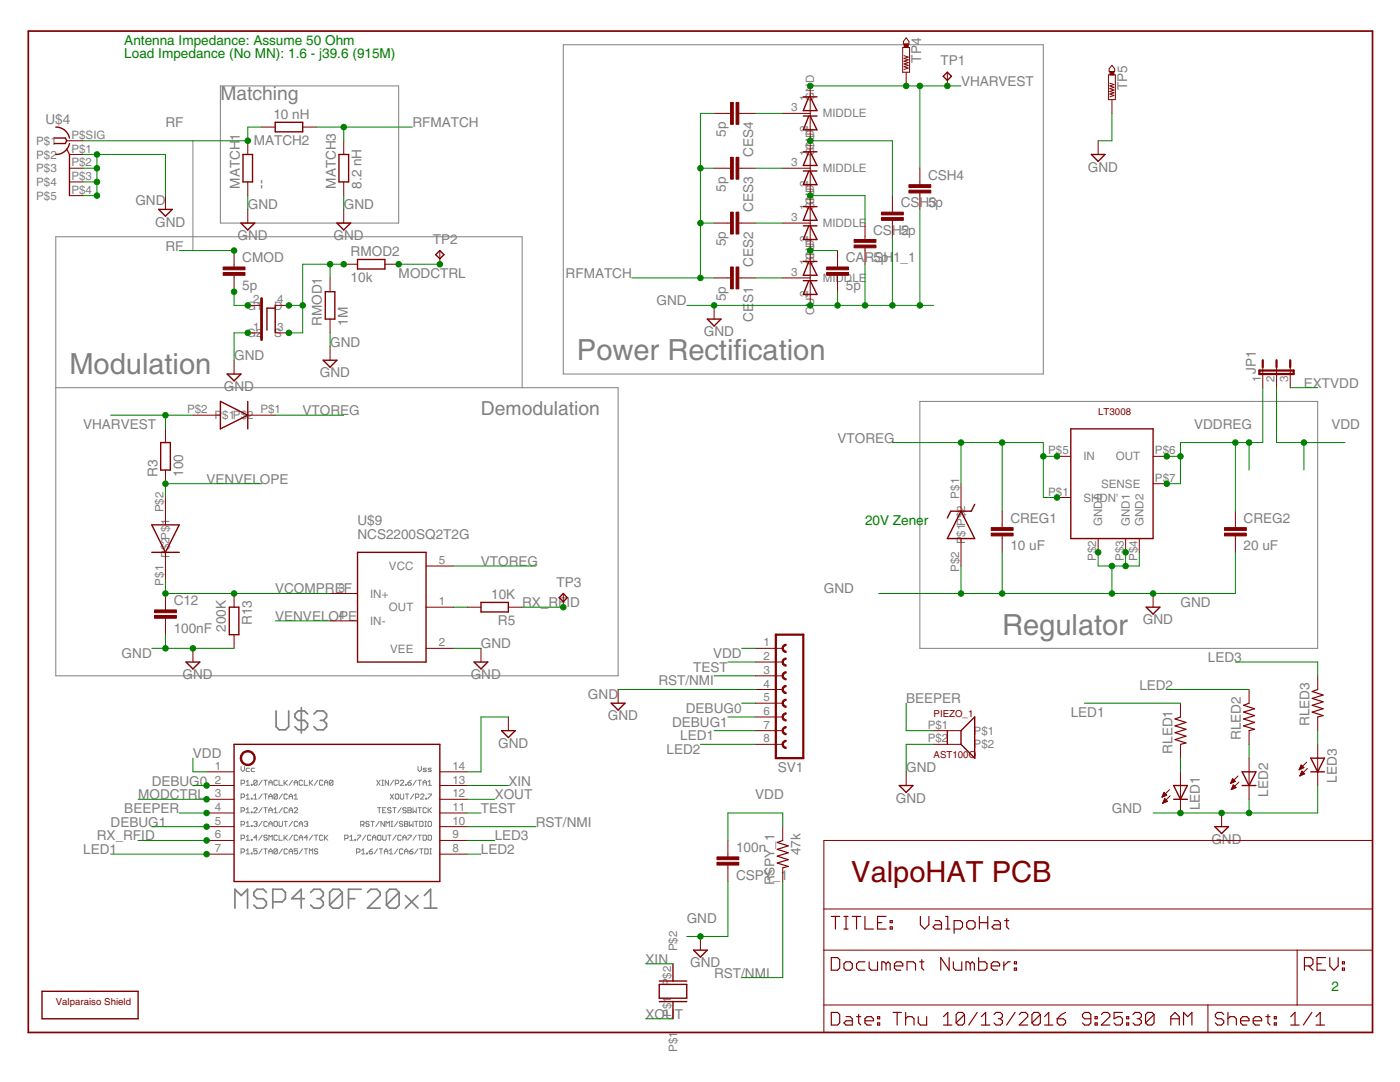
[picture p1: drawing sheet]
<svg xmlns="http://www.w3.org/2000/svg" width="279mm" height="216mm" viewBox="0 0 279 216" stroke-linecap="round" stroke-linejoin="round" font-family="sans-serif">
<g fill="none" stroke="#808080" stroke-width=".2">
<path d="M44 17.1h35.6v27.4h-35.6zM112.4 8.9h95.8v65.7h-95.8zM38.5 28.1v21.9M11.1 77.4h112.3v57.5h-112.3v-87.7h93.1v30.2M183.6 80.1h79.4v49.3h-79.4zM48.1 153v.6l.4 .4 .3-.4v-.6M48.1 156.4h.5l.2-.2v-.3l-.2-.2h-.5v1M48.1 159.1h.5l.2-.2v-.3l-.2-.2h-.5v1M49.1 156l.4-.3v1M49.1 158.8l.4-.4v1M49.1 156.7h.7M49.1 159.4h.7"/>
<path d="M49.8 153.3h-.5l-.2 .2v.3l.2 .2h.5M50.1 156.5h.2v.2h-.2zM50.1 159.3h.2v.1h-.2zM50.7 159.4h.6M50.7 158.8l.3-.4v1M50.8 153.3h-.5l-.2 .2v.3l.2 .2h.5M51.3 155.9l-.1-.2h-.4l-.1 .2v.6M51.3 155.9v.6l-.1 .2h-.4l-.1-.2M51.3 155.9l-.6 .6M52.3 155.7l-.7 1M52.3 158.4l-.7 1M52.7 155.7h.6"/>
<path d="M52.7 158.4h.6M53 155.7v1M53 158.4v1M53.7 156.7v-.7l.3-.3 .3 .3v.7M53.7 159.4v-.6l.3-.4 .3 .4v.6M53.7 156.2h.6M53.7 158.9h.6M55.4 155.9l-.2-.2h-.4l-.1 .2v.6l.1 .2h.4l.2-.2M55.4 158.6l-.2-.2h-.4l-.1 .2v.7M55.4 158.6v.7l-.2 .1h-.4l-.1-.1M55.4 158.6l-.7 .7M55.7 155.7v1h.7"/>
<path d="M56.4 158.4l-.7 1M56.7 155.7v1M56.9 156.2l.5 .5M57.4 158.6l-.2-.2h-.3l-.2 .2v.7l.2 .1h.3l.2-.1M57.4 155.7l-.7 .7M57.7 158.9h.7M57.7 159.4v-.6l.3-.4 .4 .4v.6M58.4 155.7l-.7 1M58.7 156.2h.7M58.7 156.7v-.7l.4-.3 .3 .3v.7M58.7 159.4h.7M58.7 158.8l.4-.4v1"/>
<path d="M60.4 155.9l-.2-.2h-.3l-.2 .2v.6l.2 .2h.3l.2-.2M60.7 155.7v1h.7M61.7 155.7v1M61.9 156.2l.5 .5M62.4 155.7l-.7 .7M63.4 155.7l-.7 1M64.4 155.9l-.1-.2h-.4l-.1 .2v.6l.1 .2h.4l.1-.2M64.7 156.2h.7M64.7 156.7v-.7l.4-.3 .3 .3v.7M66.4 155.9l-.1-.2h-.4l-.1 .2v.6M66.4 155.9v.6l-.1 .2h-.4l-.1-.2M66.4 155.9l-.6 .6"/>
<path d="M75.2 155.7l.7 1M75.9 155.7l-.7 1M76.2 155.7h.3M76.2 156.7h.3M76.4 155.7v1M77.5 155.7v1l-.6-1v1M77.9 158.4l.6 1M78.5 155.7l-.6 1M78.5 158.4l-.6 1M78.9 156.4h.5l.2-.2v-.3l-.2-.2h-.5v1M78.9 158.6l.2-.2h.3l.2 .2v.7l-.2 .1h-.3l-.2-.1zM79.9 155.9l.2-.2h.3l.2 .2v.1l-.7 .7h.7"/>
<path d="M79.9 158.4v.9l.2 .1h.3l.2-.1v-.9M80.9 156.5h.2v.2h-.2zM80.9 158.4h.7M81.2 158.4v1M81.4 156.2h.5l.2 .3-.2 .2h-.3l-.2-.2zM82.1 155.7l-.7 .5M82.6 158.4l-.7 1M82.9 159.1h.5l.2-.2v-.3l-.2-.2h-.5v1M83.1 155.7l-.7 1M83.4 155.7h.7M83.4 153v.6l.4 .4 .3-.4v-.6M83.8 155.7v1"/>
<path d="M83.9 158.6l.2-.2h.3l.2 .2v.2l-.7 .6h.7M84.4 156.2h.7M84.4 156.7v-.7l.4-.3 .3 .3v.7M84.9 159.3h.2v.1h-.2zM85.1 153.3h-.5l-.2 .2 .7 .3-.2 .2h-.5M85.4 156.7h.7M85.4 158.4h.7l-.7 1M85.4 156l.4-.3v1M86.1 153.3h-.5l-.2 .2 .7 .3-.2 .2h-.5M48.1 161.8h.5l.2-.1v-.4l-.2-.1h-.5v1M48.1 164.6h.5l.2-.2v-.3l-.2-.2h-.5v1M48.1 167.3h.5l.2-.1v-.4l-.2-.2h-.5v1.1"/>
<path d="M48.1 170.1h.5l.2-.2v-.4l-.2-.1h-.5v1M49.1 161.5l.4-.3v1M49.1 164.2l.4-.3v1M49.1 167l.4-.4v1.1M49.1 169.7l.4-.3v1M49.1 162.2h.7M49.1 164.9h.7M49.1 167.7h.7M49.1 170.4h.7M50.1 162h.2v.2h-.2zM50.1 164.7h.2v.2h-.2zM50.1 167.5h.2v.2h-.2z"/>
<path d="M50.1 170.2h.2v.2h-.2zM50.7 161.3l.1-.1h.4l.1 .1v.2l-.6 .7h.6M50.7 164.1l.1-.2h.4l.1 .2-.1 .3M51 164.4h.2M51.2 164.4l.1 .2-.1 .3h-.4l-.1-.2M51.3 169.4h-.6v.5l.3-.2 .3 .2-.1 .5h-.4l-.1-.2M51.3 167.2h-.6l.5-.6v1.1M52.3 161.2l-.7 1M52.3 163.9l-.7 1M52.3 166.6l-.7 1.1M52.3 169.4l-.7 1M52.7 161.2h.6"/>
<path d="M52.7 169.4h.6M53 161.2v1M53 169.4v1M53.3 166.8l-.1-.2h-.4l-.1 .4 .1 .2h.4l.1 .3-.1 .2h-.4l-.1-.2M53.3 164.1l-.1-.2h-.4l-.1 .2v.6l.1 .2h.4l.1-.2M53.7 162.2v-.7l.3-.3 .3 .3v.7M53.7 164.9v-.7l.3-.3 .3 .3v.7M53.7 167.7v-1.1l.3 .4 .3-.4v1.1M53.7 170.4v-.7l.3-.3 .3 .3v.7M53.7 161.7h.6M53.7 164.4h.6M53.7 169.9h.6"/>
<path d="M54.7 164.1l.1-.2h.4l.2 .2v.6l-.2 .2h-.4l-.1-.2zM54.7 162.2h.7M54.7 161.5l.3-.3v1M55.4 166.8l-.2-.2h-.4l-.1 .2v.7l.1 .2h.4l.2-.2M55.4 169.5l-.2-.1h-.4l-.1 .1v.7M55.4 169.5v.7l-.2 .2h-.4l-.1-.2M55.4 169.5l-.7 .7M55.7 163.9v.8l.2 .2h.3l.2-.2v-.8M55.7 166.6v1.1h.7M56.4 161.2l-.7 1M56.4 169.4l-.7 1M56.7 166.6v1.1"/>
<path d="M56.7 163.9h.7M56.9 167.2l.5 .5M57 163.9v1M57.4 161.3l-.2-.1h-.3l-.2 .1v.7l.2 .2h.3l.2-.2M57.4 169.5l-.2-.1h-.3l-.2 .1v.7l.2 .2h.3l.2-.2M57.4 166.6l-.7 .7M57.7 162.2v-.7l.3-.3 .4 .3v.7M57.7 170.4v-.7l.3-.3 .4 .3v.7M57.7 161.7h.7M57.7 169.9h.7M58.4 163.9l-.7 1M58.4 166.6l-.7 1.1"/>
<path d="M58.7 161.3l.2-.1h.3l.2 .1v.2l-.7 .7h.7M59.4 164.1l-.2-.2h-.3l-.2 .2v.6l.2 .2h.3l.2-.2M59.4 166.8l-.2-.2h-.3l-.2 .2v.7l.2 .2h.3l.2-.2M59.4 169.4h-.7v.5l.4-.2 .3 .2v.3l-.2 .2h-.3l-.2-.2M59.7 164.9v-.7l.3-.3 .4 .3v.7M59.7 167.7v-.7l.3-.4 .4 .4v.7M59.7 164.4h.7M59.7 167.2h.7M60.4 169.4l-.7 1M60.7 164.1l.2-.2h.3l.2 .2-.2 .3M60.7 169.4h.7M61.1 164.4h.1"/>
<path d="M61.1 169.4v1M61.2 164.4l.2 .2-.2 .3h-.3l-.2-.2M61.4 167.2h-.7l.5-.6v1.1M61.7 170.4v-1l.4 .3 .3-.3v1M62.4 166.6l-.7 1.1M62.7 166.6h.7M63.1 166.6v1.1M63.4 169.5l-.2-.1h-.3l-.2 .1 .2 .4h.3l.2 .2-.2 .3h-.3l-.2-.2M64.4 166.8l-.1-.2h-.4l-.1 .2v.7l.1 .2h.4l.1-.2M64.7 166.6v1.1M64.9 167.2l.5 .5M65.4 166.6l-.7 .7"/>
<path d="M68.8 167.3h.5l.2-.1v-.4l-.2-.2h-.5v1.1M69.8 167.7h.7M69.8 167l.3-.4v1.1M70.8 167.5h.2v.2h-.2zM71.2 170.1h.5l.1-.2v-.4l-.1-.1h-.5v1M71.3 166.6h.7l-.7 1.1M72 164.6h.5l.2-.2v-.3l-.2-.2h-.5v1M72.2 170.4h.6M72.2 169.7l.3-.3v1M72.3 164.6l.4 .3M73 166.6l-.7 1.1M73.2 170.2h.1v.2h-.1z"/>
<path d="M73.7 164.1l-.2-.2h-.3l-.2 .2 .2 .3h.3l.2 .2-.2 .3h-.3l-.2-.2M73.7 169.9h.5l.2 .3-.2 .2h-.3l-.2-.2zM74 163.9h.7M74 166.8l-.1-.2h-.4l-.2 .2v.7l.2 .2h.4l.1-.2M74.3 167.2h.7M74.3 167.7v-.7l.4-.4 .3 .4v.7M74.4 169.4l-.7 .5M74.4 163.9v1M75.4 161.2h.6M75.4 169.4l-.7 1M75.5 166.6h.4l.1 .2v.7l-.1 .2h-.4l-.1-.2v-.7zM75.7 169.4h.7"/>
<path d="M75.7 163.9l-.7 1M75.7 161.2v1M76 169.4v1M76.4 161.7h.3M76.4 166.6v.9l.1 .2h.4l.1-.2v-.9M76.7 169.9h.7M76.7 163.9v1l-.7-1v1M76.7 170.4v-.7l.3-.3 .4 .3v.7M77 164.9v-1l.4 .3 .3-.3v1M77 161.2h-.6v1h.6M77.4 166.6h.6M77.7 170.4h.7"/>
<path d="M77.7 169.7l.3-.3v1M77.7 166.6v1.1M78 161.3l-.1-.1h-.4l-.1 .1 .1 .4h.4l.1 .1-.1 .4h-.4l-.1-.2M78 163.9h.4M78 164.9h.4M78.2 163.9v1M78.4 161.2h.7M78.7 161.2v1M79.1 166.6l-.7 1.1M79.4 169.4l-.7 1M79.4 163.9l-.7 1M80.1 166.8l-.2-.2h-.3l-.2 .2v.7l.2 .2h.3l.2-.2"/>
<path d="M80.1 161.2l-.7 1M80.4 169.5l-.2-.1h-.3l-.2 .1v.7l.2 .2h.3l.2-.2M80.4 164.1l-.2-.2h-.3l-.2 .2 .2 .3h.3l.2 .2-.2 .3h-.3l-.2-.2M80.4 167.2h.7M80.4 167.7v-.7l.3-.4 .4 .4v.7M80.7 163.9h.5l.2 .2-.2 .3 .2 .3-.2 .2h-.5zM80.7 164.4h.5M80.7 169.9h.7M80.7 170.4v-.7l.4-.3 .3 .3v.7M81.1 161.3l-.2-.1h-.3l-.2 .3 .2 .2h.3l.2 .3-.2 .2h-.3l-.2-.2M81.4 161.2h.5l.2 .1-.2 .4 .2 .3-.2 .2h-.5zM81.4 161.7h.5"/>
<path d="M81.4 166.6h.7l-.7 1.1M81.7 169.9h.6l.1 .3-.1 .2h-.4l-.2-.2zM81.7 163.9v1l.4-.3 .3 .3v-1M82.4 169.4l-.7 .5M82.4 161.2v1l.3-.4 .4 .4v-1M82.7 163.9h.7M83.1 166.6l-.7 1.1M83.1 163.9v1M83.4 161.2h.7M83.4 166.6h.7M83.4 169.4l-.7 1M83.8 163.9h.5l.1 .2v.6l-.1 .2h-.5z"/>
<path d="M83.8 169.4h.6M83.8 161.2v1M83.8 166.6v1.1M84.1 169.4v1M84.4 166.6h.5l.2 .2v.7l-.2 .2h-.5zM84.8 163.9h.3M84.8 164.9h.3M84.8 169.4h.5l.1 .1v.7l-.1 .2h-.5zM84.9 163.9v1M85.1 161.3l-.2-.1h-.3l-.2 .1v.7l.2 .2h.3l.2-.2M85.4 161.2v1M85.6 163.9h.3l.2 .2v.6l-.2 .2h-.3l-.2-.2v-.6z"/>
<path d="M85.6 166.6h.3l.2 .2v.7l-.2 .2h-.3l-.2-.2v-.7zM85.6 161.7l.5 .5M85.8 169.4h.3M85.8 170.4h.3M85.9 169.4v1M86.1 161.2l-.7 .6"/>
</g>
<g fill="none" stroke="#808080" stroke-width=".34">
<path d="M55.1 141.9v3.1l.6 .6h1.3l.6-.6v-3.1M60.1 141.2v5.1M61.4 142.5l-.6-.6h-1.3l-.6 .6v.6l.6 .6h1.3l.6 .7v.6l-.6 .6h-1.3l-.6-.6M62.7 142.5l.6-.6h1.2l.7 .6v.6l-.7 .6M63.9 143.7h.6M64.5 143.7l.7 .7v.6l-.7 .6h-1.2l-.6-.6M53.2 178.1l-.6-.7h-1.3l-.6 .7v.6l.6 .6h1.3l.6 .7v.6l-.6 .6h-1.3l-.6-.6M54.4 180h1.9l.7-.7v-1.2l-.7-.7h-1.9v3.8M60.7 179.3h-2.5l1.9-1.9v3.8M62 178.1l.6-.7h1.3l.6 .7v.6l-.6 .6M63.3 179.3h.6M63.9 179.3l.6 .7v.6l-.6 .6h-1.3l-.6-.6"/>
<path d="M68.3 178.1l-.6-.7h-1.3l-.6 .7v2.5M68.3 178.1v2.5l-.6 .6h-1.3l-.6-.6M68.3 178.1l-2.5 2.5M69.6 179.3h1.2M72.1 177.4h-2.5v3.8M73.3 178.1l.7-.7h1.2l.7 .7v.6l-2.6 2.5h2.6M79.7 178.1l-.7-.7h-1.3l-.6 .7v2.5M79.7 178.1v2.5l-.7 .6h-1.3l-.6-.6M79.7 178.1l-2.6 2.5M80.9 178.7l2.5 2.5M83.4 178.7l-2.5 2.5M84.7 178.7l1.2-1.3v3.8"/>
<path d="M46.9 181.2v-3.8l1.2 1.3 1.3-1.3v3.8M84.7 181.2h2.5"/>
</g>
<path d="M5.7 6.2h268.2v199.8h-268.2z" fill="none" stroke="#800000" stroke-width=".34"/>
<g fill="none" stroke="#800000" stroke-width=".2">
<path d="M161.7 17.1v43.8M180.1 9.5h1.4v4.9h-1.4zM180.4 11.1l.9 .3-.9 .3 .9 .2-.9 .3 .9 .3-.9 .3 .9 .2-.9 .3 .9 .3-.9 .3M180.8 14.4v2.7M180.8 7.6l.6 .7v.5h-1.1v-.5zM189.1 14.4v2.7M221.2 14.9h1.4v5h-1.4zM221.5 16.6l.8 .3-.8 .2 .8 .3-.8 .3 .8 .3-.8 .2 .8 .3-.8 .3 .8 .2-.8 .3M221.9 13l.6 .7v.6h-1.1v-.6zM221.9 19.9v2.7M13.3 28.1h3.3M13.9 33.6h2.7"/>
<path d="M13.9 30.8h2.7M13.9 36.3h2.7M13.9 39h2.7M33 39v2.8M49.4 28.1v2.7M49.4 36.3v2.7M52.2 25.4h2.7M60.4 25.4h2.7M68.6 28.1v2.7M68.6 36.3v2.7M142.5 33.6h3.3M142.5 22.6h3.3"/>
<path d="M147.4 33.6h3.3M147.4 22.6h3.3M156.2 33.6h5.5M156.2 22.6h5.5M178.1 39v3.3M183.6 33.6v3.3M183.6 38.5v3.3M219.2 28.1v2.7M46.7 50v3.3M46.7 54.9v3.3M49.4 41.8v2.7M65.9 55.5v2.7"/>
<path d="M68.6 52.7h2.8M68.6 41.8v2.7M76.8 52.7h2.8M87.8 50v2.7M142.5 44.5h3.3M142.5 55.5h3.3M147.4 44.5h3.3M147.4 55.5h3.3M156.2 44.5h5.5M156.2 55.5h5.5M167.2 50v3.3M167.2 54.9v3.3"/>
<path d="M172.6 44.5v3.3M172.6 49.4v3.3M178.1 44v3.2M46.7 71.9v2.7M49.4 60.9h2.8M49.4 66.4h2.8M54.9 60.9h2.8M54.9 66.4h2.8M65.9 63.7v2.7M65.9 69.2v2.7M142.5 60.9v2.8M252 73.3v4.1"/>
<path d="M254.8 73.3v4.1M257.5 73.3v4.1M33 85.6v2.7M33 93.8v2.7M33 99.3v5.4M38.5 82.8h5.5M49.4 82.8h5.5M191.8 96.5v5.5M210.9 91.1h2.8M210.9 99.3h2.8M230.1 91.1h2.8M230.1 96.5h2.8"/>
<path d="M33 110.2v5.5M33 118.4v3.3M46.7 118.4v2.8M65.9 118.4h5.5M85 112.9h5.5M112.4 118.4v2.8M191.8 107.5v5.4M200 102v3.3M200 106.9v3.3M219.2 107.5v2.7M224.6 107.5v2.7M227.4 107.5v2.7"/>
<path d="M230.1 118.4v2.8M246.5 102v3.3M246.5 106.9v3.3M33 123.4v3.2M38.5 129.4v2.7M46.7 126.6v2.8M65.9 123.9h5.5M85 129.4h5.5M85 121.2h5.5M93.2 121.2h2.8M96 129.4v2.7M101.5 121.2h2.7"/>
<path d="M123.4 137.6v2.7M150.7 129.4h5.5M150.7 132.1h5.5M150.7 134.9h5.5M150.7 137.6h5.5M249.3 137.6v2.7M263 134.9v2.7M41.2 159.5h5.5M41.2 156.7h5.5M41.2 154h5.5M87.8 159.5h5.4M87.8 156.7h5.4"/>
<path d="M87.8 154h5.4M101.5 143.1v2.7M150.7 145.8h5.5M150.7 148.5h5.5M150.7 140.3h5.5M150.7 143.1h5.5M180.8 154v2.7M186.3 145.8h5.5M186.3 148.5h5.5M231.9 159h.2M232 158.9h.4M232.1 158.7h.6"/>
<path d="M232.1 158.6h.7M232.2 158.5h.4M232.2 159.9h.8M232.2 158.3h.3M232.3 159.8h.6M232.3 158.2h.1M232.3 158.1l.6 .6-1 .4zM232.3 159.6h.4M232.4 159.5h.2M232.4 159.4h.1M232.5 159.3l.5 .6-1 .4zM233.4 157.6l-1.5 1.5"/>
<path d="M233.5 158.8l-1.5 1.5M235.6 140.3v2.8M235.6 148.5v2.8M235.6 154v8.2M245.6 156.3h.1M245.6 156.2h.3M245.7 156.1h.5M245.7 155.9h.8M245.7 157.5h.1M245.8 157.4h.3M245.8 155.8h.6M245.9 157.3h.5"/>
<path d="M245.9 155.7h.4M245.9 155.5h.2M245.9 157.1h.8M246 157h.5M246 155.4h.1M246 155.4l.5 .5-.9 .4zM246 156.9h.4M246.1 156.7h.2M246.1 156.6l.6 .6-1 .4zM247.1 154.8l-1.5 1.5M247.2 156.1l-1.5 1.5M249.3 145.8v2.7"/>
<path d="M249.3 151.3v8.2M259.3 153.5h.1M259.4 153.4h.3M259.4 153.3h.6M259.4 154.7h.2M259.5 153.2h.7M259.5 154.6h.4M259.5 153h.6M259.6 152.9h.3M259.6 154.5h.6M259.6 154.3h.7M259.6 152.8h.2"/>
<path d="M259.7 152.6l.5 .6-.9 .4zM259.7 154.2h.5M259.7 154.1h.3M259.8 153.9h.1M259.8 153.9l.6 .5-1 .4zM260.8 152.1l-1.5 1.5M260.9 153.3l-1.5 1.5M263 143.1v2.7M263 148.5v8.2M41.2 167.7h5.5M41.2 162.2h5.5M41.2 165h5.5"/>
<path d="M41.2 170.4h5.5M87.8 167.7h5.4M87.8 162.2h5.4M87.8 165h5.4M87.8 170.4h5.4M145.3 167.7v3.3M145.3 172.6v3.3M156.2 165v2.7M156.2 173.2v2.7M164.4 167.7h109.5v38.3h-109.5zM232.1 160.2h.2M232.1 160h.5"/>
<path d="M243.8 162.2v2.8M139.8 186.9v2.7M164.4 189.6h109.5M164.4 181.4h109.5M258.9 189.6v10.9M164.4 200.5h109.5M241.1 200.5v5.5"/>
</g>
<g fill="none" stroke="#800000" stroke-width=".23">
<path d="M13.3 29.7l.6 1.1M263 137.6l-1.1 .4 2.2 .7-2.2 .7 2.2 .6-2.2 .7 2.2 .7-2.2 .7 2.2 .7-1.1 .3M235.6 143.1l-1.1 .4 2.2 .6-2.2 .7 2.2 .7-2.2 .7 2.2 .7-2.2 .7 2.2 .7-1.1 .2M249.3 140.3l-1.1 .4 2.2 .7-2.2 .7 2.2 .7-2.2 .7 2.2 .6-2.2 .7 2.2 .7-1.1 .3M156.2 167.7l-1.1 .4 2.2 .7-2.2 .7 2.2 .7-2.2 .6 2.2 .7-2.2 .7 2.2 .7-1.1 .3M165.9 191.1h1.3l.4 .4v1.7l-.4 .4h-1.3zM165.9 182.9h1.7M166.7 182.9v2.5M168.4 192.3l.4-.4h.9l.4 .4v.9l-.4 .4h-.9l-.4-.4zM168.4 182.9h.8M168.4 185.4h.8M168.8 182.9v2.5"/>
<path d="M170.1 182.9h1.7M170.9 182.9v2.5M172.6 182.9v2.5h1.7M172.6 191.9h-1.2l-.5 .4v.9l.5 .4h1.2M173.5 191.9v1.3l.4 .4h1.2v-1.7M175.1 184.1h.9M176.8 182.9h-1.7v2.5h1.7M176.8 192.3l-.4-.4h-.4v1.7M176.8 192.3l.4-.4 .5 .4v1.3M176.8 192.3v1.3M177.7 185h.4v.4h-.4zM177.7 183.7h.4v.4h-.4z"/>
<path d="M178.5 192.7h1.7v-.4l-.4-.4h-.9l-.4 .4v.9l.4 .4h.9M181 193.6v-1.7h1.3l.4 .4v1.3M183.5 191.9h.9M183.7 182.9v1.6l.8 .9 .9-.9v-1.6M184 191.5v1.7l.4 .4M186.6 183.7h.9l.4 .4v1.3h-1.3l-.4-.4 .4-.5h1.3M188.7 182.9h.4v2.5M188.7 185.4h.9M189.4 191.1v2.5l-1.7-2.5v2.5M190.3 191.9v1.3l.4 .4h1.2v-1.7M190.4 185.4h1.3l.4-.4v-.9l-.4-.4h-1.3v2.5M192.9 184.1l.5-.4h.8l.4 .4v.9l-.4 .4h-.8l-.5-.4z"/>
<path d="M193.6 192.3l-.4-.4h-.4v1.7M193.6 192.3v1.3M193.6 192.3l.4-.4 .5 .4v1.3M195.3 191.1v2.5h1.3l.4-.4v-.9l-.4-.4h-1.3M195.5 184.1h1.6M195.5 182.9v2.5M197.1 182.9v2.5M197.8 192.7h1.7v-.4l-.4-.4h-.9l-.4 .4v.9l.4 .4h.9M198.4 183.7h.8l.4 .4v1.3h-1.2l-.4-.4 .4-.5h1.2M200.3 191.9v1.7M200.5 183.7h.8M200.9 183.3v1.7l.4 .4"/>
<path d="M201.6 191.9h-.4l-.9 .8M202.4 193.2h.5v.4h-.5zM202.4 191.9h.5v.4h-.5zM260.3 192.7h1.3l.4-.4v-.8l-.4-.4h-1.3v2.5M261.2 192.7l.8 .9M262.8 192.3h.9M264.5 191.1h-1.7v2.5h1.7M265.4 191.1v1.6l.8 .9 .9-.9v-1.6M267.9 193.2h.4v.4h-.4zM267.9 191.9h.4v.4h-.4zM165.9 202h1.3l.4 .4v1.7l-.4 .4h-1.3zM168.8 202.9h.9l.4 .4v1.2h-1.3l-.4-.4 .4-.4h1.3"/>
<path d="M170.9 202.9h.9M171.4 202.4v1.7l.4 .4M172.6 203.7h1.7v-.4l-.4-.4h-.9l-.4 .4v.8l.4 .4h.9M175.1 204.1h.5v.4h-.5zM175.1 202.9h.5v.4h-.5zM178.2 202h1.7M179 202v2.5M180.7 203.3l.5-.4h.8l.4 .4v1.2M180.7 202v2.5M183.3 202.9v1.2l.4 .4h1.2v-1.6M188.3 204.5h1.7M188.3 202.9l.8-.9v2.5"/>
<path d="M192.5 202.4v1.7l-.4 .4h-.9l-.4-.4M192.5 202.4l-.4-.4h-.9l-.4 .4v1.7M192.5 202.4l-1.7 1.7M195 202l-1.7 2.5M195.9 204.5h1.6M195.9 202.9l.8-.9v2.5M198.4 202.4l.4-.4h.8l.5 .4v.5l-.5 .4M199.2 203.3h.4M199.6 203.3l.5 .4v.4l-.5 .4h-.8l-.4-.4M202.6 202l-1.7 2.5M203.4 202.4l.4-.4h.9l.4 .4v.5l-1.7 1.6h1.7M207.6 202.4v1.7l-.4 .4h-.8l-.4-.4"/>
<path d="M207.6 202.4l-.4-.4h-.8l-.4 .4v1.7M207.6 202.4l-1.6 1.7M208.5 204.5h1.6M208.5 202.9l.8-.9v2.5M211 203.3h1.2l.5 .4v.4l-.5 .4h-.8l-.4-.4zM212.7 202l-.9 .4-.8 .9M217.7 203.3h-1.2l-.5-.4v-.5l.5-.4h.8l.4 .4v1.7l-.4 .4h-.8l-.5-.4M218.5 204.1h.5v.4h-.5zM218.5 202.9h.5v.4h-.5zM219.8 202.4l.4-.4h.9l.4 .4v.5l-1.7 1.6h1.7M224 202h-1.7v1.3l.9-.4h.4l.4 .4v.8l-.4 .4h-.9l-.4-.4M224.9 204.1h.4v.4h-.4z"/>
<path d="M224.9 202.9h.4v.4h-.4zM226.1 202.4l.4-.4h.9l.4 .4v.5l-.4 .4M226.9 203.3h.5M227.4 203.3l.4 .4v.4l-.4 .4h-.9l-.4-.4M230.3 202.4v1.7l-.4 .4h-.9l-.4-.4M230.3 202.4l-.4-.4h-.9l-.4 .4v1.7M230.3 202.4l-1.7 1.7M233.7 203.3h1.7M233.7 204.5v-1.6l.8-.9 .9 .9v1.6M236.2 204.5v-2.5l.8 .9 .9-.9v2.5M244.2 202.4l-.4-.4h-.8l-.5 .4v.5l.5 .4h.8l.4 .4v.4l-.4 .4h-.8l-.5-.4M245.1 203.3l.4-.4h.8l.4 .4v1.2"/>
<path d="M245.1 202v2.5M247.6 203.7h1.7v-.4l-.5-.4h-.8l-.4 .4v.8l.4 .4h.8M250.1 203.7h1.7v-.4l-.4-.4h-.9l-.4 .4v.8l.4 .4h.9M252.6 202.9h.9M253 202.4v1.7l.5 .4M254.3 204.1h.4v.4h-.4zM254.3 202.9h.4v.4h-.4zM257.6 204.5h1.7M257.6 202.9l.8-.9v2.5M261.8 202l-1.7 2.5M262.6 204.5h1.7M262.6 202.9l.9-.9v2.5"/>
</g>
<g fill="none" stroke="#800000" stroke-width=".28">
<path d="M160.3 19.3h2.7M161.4 19.3l-1.1 2.8h2.7l-1.3-2.8M188.2 15.2l.9-.8 .8 .8-.8 .8zM10.9 27.5h2.1l.3 .6-.3 .5h-2.1M11.1 25.4a2.73 2.73 0 0 1 2.8 2.1M13.9 28.6a2.73 2.73 0 0 1-2.8 2.2M13.9 30.8v8.2M48.5 30.8h1.9v5.5h-1.9zM54.9 24.4h5.5v1.9h-5.5zM67.6 30.8h2v5.5h-2zM160.3 34.1h2.7M160.3 30.3h2.7"/>
<path d="M160.3 23.2h2.7M161.4 34.1l-1.1 2.8h2.7l-1.3-2.8M161.4 30.3l-1.1 2.7h2.7l-1.3-2.7M161.4 23.2l-1.1 2.7h2.7l-1.3-2.7M217.8 30.8h2.7l-1.3 1.4zM31.7 41.8h2.7l-1.4 1.3zM48.1 44.5h2.7l-1.4 1.4zM64.9 58.2h1.9v5.5h-1.9zM67.2 44.5h2.8l-1.4 1.4zM71.4 51.8h5.4v1.9h-5.4zM87 50.8l.8-.8 .8 .8-.8 .8zM160.3 56h2.7"/>
<path d="M160.3 52.2h2.7M160.3 45.1h2.7M160.3 41.2h2.7M161.4 56l-1.1 2.8h2.7l-1.3-2.8M161.4 52.2l-1.1 2.7h2.7l-1.3-2.7M161.4 45.1l-1.1 2.7h2.7l-1.3-2.7M161.4 41.2l-1.1 2.8h2.7l-1.3-2.8M45.3 74.6h2.8l-1.4 1.4zM54.9 60.9v5.5M54.9 61.5h-1.6v4.4M64.5 71.9h2.7l-1.3 1.4zM141.2 63.7h2.7l-1.4 1.3z"/>
<path d="M32.1 88.3h1.9v5.5h-1.9zM44 80.1l5.4 2.7-5.4 2.8zM49.4 80.1v5.5M213.7 85.6h16.4v21.9h-16.4zM30.3 110.2h5.5M30.3 104.7h5.5l-2.8 5.5zM71.4 110.2h13.6v21.9h-13.6zM111.6 119.3l.8-.9 .8 .9-.8 .8zM191.8 102l2.7 5.5h-5.4zM194.5 100.6l-.7 1.4h-4.1l-.6 1.4M37.1 132.1h2.8l-1.4 1.4zM45.8 121.2h1.9v5.4h-1.9z"/>
<path d="M94.6 132.1h2.7l-1.3 1.4zM96 120.2h5.5v1.9h-5.5zM228.7 121.2h2.8l-1.4 1.3zM46.7 148.5h41.1v27.4h-41.1zM100.1 145.8h2.7l-1.3 1.4zM122 140.3h2.7l-1.3 1.4zM179.5 156.7h2.7l-1.4 1.4zM189.1 145.8v2.7M191.8 145.8l2.7-2.7v8.2l-2.7-2.8zM234.2 156.7h2.8l-1.4 2.8zM234.2 159.5h2.8M247.9 156.7h2.8"/>
<path d="M247.9 154h2.8l-1.4 2.7zM261.6 154h2.7M261.6 151.3h2.7l-1.3 2.7zM242.4 165h2.8l-1.4 1.3zM8.4 197.8h19.2v5.5h-19.2zM131.6 199.9h5.5M131.6 195.7h5.5M131.6 196.4h5.5v2.8h-5.5zM134.3 192.3v3.4M134.3 199.9v3.4M138.4 189.6h2.8l-1.4 1.4z"/>
</g>
<g fill="#800000" stroke="#800000" stroke-width=".2">
<path d="M143.1 171h4.3v.5h-4.3z"/>
<path d="M143.1 172.1h4.3v.5h-4.3z"/>
<path d="M244.4 106.4h4.3v.5h-4.3z"/>
<path d="M244.4 105.3h4.3v.5h-4.3z"/>
<path d="M197.8 106.4h4.4v.5h-4.4z"/>
<path d="M197.8 105.3h4.4v.5h-4.4z"/>
<path d="M145.8 42.3h.5v4.4h-.5z"/>
<path d="M146.9 42.3h.5v4.4h-.5z"/>
<path d="M145.8 53.3h.5v4.3h-.5z"/>
<path d="M146.9 53.3h.5v4.3h-.5z"/>
<path d="M165 54.4h4.3v.5h-4.3z"/>
<path d="M165 53.3h4.3v.5h-4.3z"/>
<path d="M170.5 48.9h4.3v.5h-4.3z"/>
<path d="M170.5 47.8h4.3v.5h-4.3z"/>
<path d="M145.8 31.4h.5v4.4h-.5z"/>
<path d="M146.9 31.4h.5v4.4h-.5z"/>
<path d="M145.8 20.4h.5v4.4h-.5z"/>
<path d="M146.9 20.4h.5v4.4h-.5z"/>
<path d="M175.9 43.4h4.4v.6h-4.4z"/>
<path d="M175.9 42.3h4.4v.6h-4.4z"/>
<path d="M181.4 38h4.4v.5h-4.4z"/>
<path d="M181.4 36.9h4.4v.5h-4.4z"/>
<path d="M44.5 54.4h4.4v.5h-4.4z"/>
<path d="M44.5 53.3h4.4v.5h-4.4z"/>
<path d="M30.8 122.8h4.4v.6h-4.4z"/>
<path d="M30.8 121.7h4.4v.6h-4.4z"/>
<path d="M180.4 8.8h.9v.7h-.9z"/>
<path d="M221.5 14.3h.8v.6h-.8z"/>
</g>
<path d="M52.2 59.6v8.2" fill="none" stroke="#800000" stroke-width=".55"/>
<g fill="#800000" stroke="#800000" stroke-width=".2">
<path d="M48.3 150.3a1.51 1.51 0 0 1 2.4 .2 1.51 1.51 0 0 1-.8 2.2 1.51 1.51 0 0 1-2-1.4h.3a1.23 1.23 0 0 1 1.8-1.2 1.23 1.23 0 0 1 .2 2.1 1.23 1.23 0 0 1-1.9-.6l-.1-.3h-.3z" fill-rule="evenodd"/>
<path d="M156.2 134.4l.6-.4 .1 .3a.55 .55 0 0 0-.6 .6 .55 .55 0 0 0 .6 .5v.3a.82 .82 0 0 1-.7-1.3z" fill-rule="evenodd"/>
<path d="M156.2 131.7l.6-.4 .1 .3a.55 .55 0 0 0-.5 .5 .55 .55 0 0 0 .5 .6v.2a.82 .82 0 0 1-.7-1.2z" fill-rule="evenodd"/>
<path d="M156.4 128.7l.5-.2v.3a.55 .55 0 0 0-.5 .6 .55 .55 0 0 0 .5 .5v.3a.82 .82 0 0 1-.8-.5 .82 .82 0 0 1 .3-1z" fill-rule="evenodd"/>
<path d="M156.2 139.9l.6-.4 .1 .3a.55 .55 0 0 0-.5 .5 .55 .55 0 0 0 .5 .6v.2a.82 .82 0 0 1-.7-1.2z" fill-rule="evenodd"/>
<path d="M156.4 136.9l.5-.1v.2a.55 .55 0 0 0-.6 .6 .55 .55 0 0 0 .6 .5v.3a.82 .82 0 0 1-.8-.5 .82 .82 0 0 1 .3-1z" fill-rule="evenodd"/>
<path d="M156.2 148.1l.6-.4 .1 .3a.55 .55 0 0 0-.5 .5 .55 .55 0 0 0 .5 .6v.3a.83 .83 0 0 1-.7-1.3z" fill-rule="evenodd"/>
<path d="M156.4 145.2l.5-.2v.2a.55 .55 0 0 0-.6 .6 .55 .55 0 0 0 .6 .5v.3a.82 .82 0 0 1-.8-.5 .82 .82 0 0 1 .3-.9z" fill-rule="evenodd"/>
<path d="M156.2 142.6l.6-.4 .1 .3a.54 .54 0 0 0-.6 .6 .54 .54 0 0 0 .6 .5v.3a.82 .82 0 0 1-.7-1.3z" fill-rule="evenodd"/>
</g>
<path d="M251.3 73.9h6.9v.7h-6.9zM252 71.9v1.4M254.8 71.9v1.4M257.5 71.9v1.4M154.8 126.6h5.5v24.7h-5.5z" fill="none" stroke="#800000" stroke-width=".44"/>
<g fill="none" stroke="#008000" stroke-width=".2">
<path d="M161.7 17.1h30.1M183.6 17.1v16.5M16.6 33.6h2.7M16.6 30.8h16.4v8.2M16.6 36.3h2.7M19.3 30.8v8.2h-2.7M49.4 39v2.8M52.2 25.4h-2.8v2.7h-32.8M63.1 25.4h19.2M68.6 25.4v2.7M68.6 39v2.8M139.8 33.6h2.7"/>
<path d="M142.5 22.6h-2.7v32.9M150.7 22.6h5.5M150.7 33.6h5.5M161.7 28.1h16.4v10.9M161.7 39h10.9v5.5M221.9 22.6v5.5h-2.7M35.8 50h10.9M46.7 58.2v2.7h2.7M65.9 52.7v2.8M68.6 52.7h-8.2v13.7h-2.7M79.6 52.7h8.2M126.1 55.5h16.4"/>
<path d="M139.8 44.5h2.7M150.7 44.5h5.5M150.7 55.5h5.5M161.7 50h5.5M167.2 58.2v2.7M172.6 52.7v8.2M178.1 47.2v13.7M183.6 41.8v19.1M49.4 66.4h-2.7v5.5M57.7 60.9h2.7M65.9 66.4v2.8M137.1 60.9h49.2"/>
<path d="M252 77.4v10.9h-16.4v8.2h-2.7M254.8 77.4v10.9h13.6M257.5 77.4h5.5M22.1 82.8h16.4M33 82.8v2.8M52.2 96.5h-19.2v2.8M54.9 82.8h13.7M178.1 88.3h30.1v11h2.7M191.8 88.3v8.2M200 88.3v13.7M208.2 91.1h2.7M232.9 91.1h2.7"/>
<path d="M246.5 88.3v13.7M249.3 88.3v5.5M260.2 88.3v5.5M33 115.7v2.7h32.9M90.5 112.9h16.4M191.8 112.9v5.5M200 110.2v8.2M219.2 110.2v2.7h8.2v-2.7M221.9 112.9v5.5M224.6 110.2v2.7M246.5 110.2v8.2h-71.1M30.3 129.4h16.4"/>
<path d="M33 126.6v2.8M54.9 123.9h11M90.5 129.4h5.5M90.5 121.2h2.7M104.2 121.2h8.2M123.4 137.6h27.3M142.5 134.9h8.2M145.3 132.1h5.4M148 129.4h2.7M232.9 137.6h16.4M246.5 132.1h16.5v2.8M27.6 159.5h13.6"/>
<path d="M38.5 151.3v2.7h2.7M38.5 156.7h2.7M93.2 159.5h5.5M93.2 156.7h8.3M101.5 143.1h-5.5v10.9h-2.8M139.8 148.5h10.9M142.5 145.8h8.2M145.3 143.1h5.4M148 140.3h2.7M180.8 140.3v5.5h5.5M186.3 148.5h-5.5v5.5M216.4 140.3h19.2"/>
<path d="M235.6 151.3v2.7M249.3 148.5v2.8M249.3 159.5v2.7M263 156.7v5.5h-32.9M263 145.8v2.7M22.1 170.4h19.1M27.6 167.7h13.6M30.3 165h10.9M35.8 162.2h5.4M93.2 162.2h2.8M93.2 170.4h2.8M93.2 167.7h5.5"/>
<path d="M93.2 165h13.7M145.3 175.9v11h-8.2M156.2 165v-2.8h-10.9v5.5M156.2 175.9v19.2h-8.2M128.8 192.3h5.5M128.8 203.3h5.5"/>
</g>
<g fill="#008000" stroke="#008000" stroke-width=".2">
<circle cx="49.4" cy="28.1" r=".55"/>
<circle cx="46.7" cy="50" r=".55"/>
<circle cx="260.2" cy="88.3" r=".55"/>
<circle cx="79.6" cy="52.7" r=".55"/>
<circle cx="87.8" cy="52.7" r=".55"/>
<circle cx="41.2" cy="159.5" r=".55"/>
<circle cx="161.7" cy="50" r=".55"/>
<circle cx="68.6" cy="25.4" r=".55"/>
<circle cx="139.8" cy="55.5" r=".55"/>
<circle cx="139.8" cy="44.5" r=".55"/>
<circle cx="139.8" cy="33.6" r=".55"/>
<circle cx="183.6" cy="17.1" r=".55"/>
<circle cx="180.8" cy="17.1" r=".55"/>
<circle cx="161.7" cy="17.1" r=".55"/>
<circle cx="189.1" cy="17.1" r=".55"/>
<circle cx="33" cy="82.8" r=".55"/>
<circle cx="208.2" cy="91.1" r=".55"/>
<circle cx="200" cy="88.3" r=".55"/>
<circle cx="191.8" cy="88.3" r=".55"/>
<circle cx="210.9" cy="91.1" r=".55"/>
<circle cx="210.9" cy="99.3" r=".55"/>
<circle cx="41.2" cy="170.4" r=".55"/>
<circle cx="41.2" cy="162.2" r=".55"/>
<circle cx="41.2" cy="156.7" r=".55"/>
<circle cx="49.4" cy="60.9" r=".55"/>
<circle cx="46.7" cy="58.2" r=".55"/>
<circle cx="68.6" cy="52.7" r=".55"/>
<circle cx="65.9" cy="52.7" r=".55"/>
<circle cx="57.7" cy="60.9" r=".55"/>
<circle cx="60.4" cy="60.9" r=".55"/>
<circle cx="57.7" cy="66.4" r=".55"/>
<circle cx="246.5" cy="88.3" r=".55"/>
<circle cx="235.6" cy="91.1" r=".55"/>
<circle cx="249.3" cy="88.3" r=".55"/>
<circle cx="232.9" cy="91.1" r=".55"/>
<circle cx="232.9" cy="96.5" r=".55"/>
<circle cx="161.7" cy="39" r=".55"/>
<circle cx="161.7" cy="28.1" r=".55"/>
<circle cx="112.4" cy="121.2" r=".55"/>
<circle cx="41.2" cy="167.7" r=".55"/>
<circle cx="46.7" cy="118.4" r=".55"/>
<circle cx="33" cy="118.4" r=".55"/>
<circle cx="33" cy="96.5" r=".55"/>
<circle cx="41.2" cy="165" r=".55"/>
<circle cx="19.3" cy="39" r=".55"/>
<circle cx="19.3" cy="36.3" r=".55"/>
<circle cx="19.3" cy="33.6" r=".55"/>
<circle cx="19.3" cy="30.8" r=".55"/>
<circle cx="49.4" cy="66.4" r=".55"/>
<circle cx="167.2" cy="60.9" r=".55"/>
<circle cx="172.6" cy="60.9" r=".55"/>
<circle cx="178.1" cy="60.9" r=".55"/>
<circle cx="183.6" cy="60.9" r=".55"/>
<circle cx="161.7" cy="60.9" r=".55"/>
<circle cx="142.5" cy="60.9" r=".55"/>
<circle cx="221.9" cy="118.4" r=".55"/>
<circle cx="221.9" cy="112.9" r=".55"/>
<circle cx="200" cy="118.4" r=".55"/>
<circle cx="191.8" cy="118.4" r=".55"/>
<circle cx="230.1" cy="118.4" r=".55"/>
<circle cx="219.2" cy="110.2" r=".55"/>
<circle cx="224.6" cy="110.2" r=".55"/>
<circle cx="224.6" cy="112.9" r=".55"/>
<circle cx="249.3" cy="162.2" r=".55"/>
<circle cx="235.6" cy="162.2" r=".55"/>
<circle cx="243.8" cy="162.2" r=".55"/>
<circle cx="139.8" cy="186.9" r=".55"/>
<circle cx="38.5" cy="129.4" r=".55"/>
<circle cx="33" cy="129.4" r=".55"/>
</g>
<g font-size="6.7" fill="#808080">
<text x="115.1" y="71.9">Power Rectification</text>
<text x="13.9" y="74.6">Modulation</text>
<text x="200" y="126.6">Regulator</text>
</g>
<text font-size="6.7" fill="#800000" x="169.9" y="175.9">ValpoHAT PCB</text>
<g font-size="4.4" fill="#808080">
<text x="44" y="19.9">Matching</text>
<text x="96" y="82.8">Demodulation</text>
</g>
<g font-size="3.1" fill="#008000">
<text x="24.8" y="8.9">Antenna Impedance: Assume 50 Ohm</text>
<text x="24.8" y="11.7">Load Impedance (No MN): 1.6 - j39.6 (915M)</text>
<text x="172.6" y="104.7">20V Zene</text>
<text x="184.4" y="104.7">r</text>
<text x="265.7" y="197.8">2</text>
</g>
<g font-size="3.1" fill="#808080">
<text x="183.9" y="12.5" transform="rotate(-90 183.9 12.5)">TP4</text>
<text x="187.7" y="13">TP1</text>
<text x="191.8" y="17.1">VHARVEST</text>
<text x="224.9" y="18" transform="rotate(-90 224.9 18)">TP5</text>
<text x="54.5" y="23.7">10 nH</text>
<text x="9.1" y="24.7">U$4</text>
<text x="33" y="25.4">RF</text>
<text x="47.8" y="28.1" transform="rotate(-90 47.8 28.1)">1</text>
<text x="50.7" y="28.9">MATCH2</text>
<text x="82.3" y="25.4">RFMATCH</text>
<text x="144.9" y="27.3" transform="rotate(-90 144.9 27.3)">5p</text>
<text x="150.3" y="31.3" transform="rotate(-90 150.3 31.3)">CES4</text>
<text x="185.2" y="35.9">CSH4</text>
<text x="217.1" y="34.3">GND</text>
<text x="27" y="41">GND</text>
<text x="47.8" y="37.7" transform="rotate(-90 47.8 37.7)">MATCH</text>
<text x="49.4" y="41.8">GND</text>
<text x="53" y="37.7" transform="rotate(-90 53 37.7)">--</text>
<text x="67" y="37.7" transform="rotate(-90 67 37.7)">MATCH3</text>
<text x="68.6" y="41.8">GND</text>
<text x="72.2" y="37.7" transform="rotate(-90 72.2 37.7)">8.2 nH</text>
<text x="144.9" y="38.2" transform="rotate(-90 144.9 38.2)">5p</text>
<text x="179.7" y="41.4">CSH53p</text>
<text x="31" y="45.2">GND</text>
<text x="47.4" y="47.9">GND</text>
<text x="66.6" y="47.9">GND</text>
<text x="150.3" y="42.3" transform="rotate(-90 150.3 42.3)">CES3</text>
<text x="174.3" y="46.8">CSH52p</text>
<text x="33" y="50">RF</text>
<text x="48.4" y="52.3">CMOD</text>
<text x="70" y="51.1">RMOD2</text>
<text x="86.4" y="48.6">TP2</text>
<text x="144.9" y="49.2" transform="rotate(-90 144.9 49.2)">5p</text>
<text x="150.3" y="53.2" transform="rotate(-90 150.3 53.2)">CES2</text>
<text x="168.8" y="52.3">CAR5SpH</text>
<text x="178.2" y="52.3">1_1</text>
<text x="48.4" y="57.8">5p</text>
<text x="70" y="56.3">10k</text>
<text x="79.6" y="55.5">MODCTRL</text>
<text x="112.9" y="55.5">RFMATCH</text>
<text x="168.8" y="57.8">5p</text>
<text x="64.3" y="65" transform="rotate(-90 64.3 65)">RMOD1</text>
<text x="69.4" y="65" transform="rotate(-90 69.4 65)">1M</text>
<text x="131" y="60.9">GND</text>
<text x="144.9" y="60.1" transform="rotate(-90 144.9 60.1)">5p</text>
<text x="150.3" y="64.2" transform="rotate(-90 150.3 64.2)">CE</text>
<text x="150.3" y="60.4" transform="rotate(-90 150.3 60.4)">S1</text>
<text x="46.7" y="71.9">GND</text>
<text x="65.9" y="69.2">GND</text>
<text x="140.5" y="67.1">GND</text>
<text x="63.8" y="75.3">GND</text>
<text x="250.6" y="74.6" transform="rotate(-90 250.6 74.6)">JP1</text>
<text x="260.2" y="77.4">EXTVDD</text>
<text x="44.7" y="78">GND</text>
<text x="60.4" y="82.8">VTOREG</text>
<text x="16.6" y="85.6">VHARVEST</text>
<text x="167.2" y="88.3">VTOREG</text>
<text x="238.3" y="85.6">VDDREG</text>
<text x="265.7" y="85.6">VDD</text>
<text x="31.4" y="95.2" transform="rotate(-90 31.4 95.2)">R3</text>
<text x="36.6" y="95.2" transform="rotate(-90 36.6 95.2)">100</text>
<text x="41.2" y="96.5">VENVELOPE</text>
<text x="71.3" y="107.5">NCS2200SQ2T2G</text>
<text x="71.3" y="104.7">U$9</text>
<text x="201.6" y="104.3">CREG1</text>
<text x="248.2" y="104.3">CREG2</text>
<text x="96" y="112.9">VTOREG</text>
<text x="201.6" y="109.8">10 uF</text>
<text x="248.2" y="109.8">20 uF</text>
<text x="54.9" y="118.4">VCOMPREF</text>
<text x="98" y="119.5">10K</text>
<text x="111" y="117.1">TP3</text>
<text x="164.4" y="118.4">GND</text>
<text x="34.7" y="120.7">C12</text>
<text x="50.3" y="124.7" transform="rotate(-90 50.3 124.7)">R13</text>
<text x="54.9" y="123.9">VENVELOPE</text>
<text x="99.4" y="124.7">R5</text>
<text x="104.2" y="121.2">RX_RFID</text>
<text x="228.1" y="124.6">GND</text>
<text x="235.6" y="121.2">GND</text>
<text x="24.3" y="131.3">GND</text>
<text x="34.7" y="126.2">100nF</text>
<text x="45.1" y="126.1" transform="rotate(-90 45.1 126.1)">200K</text>
<text x="96" y="129.4">GND</text>
<text x="142.3" y="131.3">VDD</text>
<text x="36.4" y="135.5">GND</text>
<text x="93.9" y="135.5">GND</text>
<text x="131.4" y="136.8">RST/NMI</text>
<text x="138.4" y="134">TEST</text>
<text x="227.4" y="137.6">LED2</text>
<text x="241.1" y="132.1">LED3</text>
<text x="117.3" y="139.5">GND</text>
<text x="121.3" y="143.7">GND</text>
<text x="136.9" y="142.2">DEBUG0</text>
<text x="180.8" y="140.3">BEEPER</text>
<text x="213.7" y="143.1">LED1</text>
<text x="99.4" y="149.2">GND</text>
<text x="134.1" y="145">DEBUG1</text>
<text x="135.8" y="147.7">LED1</text>
<text x="247.7" y="147.7" transform="rotate(-90 247.7 147.7)">RLED2</text>
<text x="261.4" y="144.9" transform="rotate(-90 261.4 144.9)">RLED3</text>
<text x="38.5" y="151.3">VDD</text>
<text x="133" y="150.5">LED2</text>
<text x="155.2" y="154">SV1</text>
<text x="180.8" y="154">GND</text>
<text x="234" y="150.4" transform="rotate(-90 234 150.4)">RLED1</text>
<text x="27.6" y="159.5">MODCTRL</text>
<text x="30.3" y="156.7">DEBUG0</text>
<text x="98.7" y="159.5">XOUT</text>
<text x="101.5" y="156.7">XIN</text>
<text x="150.7" y="159.5">VDD</text>
<text x="178.8" y="160.2">GND</text>
<text x="239.4" y="161.7" transform="rotate(-90 239.4 161.7)">LED1</text>
<text x="253.1" y="158.9" transform="rotate(-90 253.1 158.9)">LED2</text>
<text x="266.8" y="156.2" transform="rotate(-90 266.8 156.2)">LED3</text>
<text x="19.3" y="167.7">RX_RFID</text>
<text x="22.1" y="165">DEBUG1</text>
<text x="24.8" y="162.2">BEEPER</text>
<text x="96" y="162.2">TEST</text>
<text x="98.7" y="167.7">LED3</text>
<text x="106.9" y="165">RST/NMI</text>
<text x="221.9" y="162.2">GND</text>
<text x="16.6" y="170.4">LED1</text>
<text x="96" y="170.4">LED2</text>
<text x="146.9" y="170">100n</text>
<text x="159.8" y="170.7" transform="rotate(-90 159.8 170.7)">47k</text>
<text x="241.8" y="168.4">GND</text>
<text x="146.9" y="175.5">CSPY_1</text>
<text x="154.6" y="176.7" transform="rotate(-90 154.6 176.7)">RSPY_1</text>
<text x="137" y="184.1">GND</text>
<text x="128.8" y="192.3">XIN</text>
<text x="137.7" y="193">GND</text>
<text x="142.5" y="195.1">RST/NMI</text>
<text x="128.8" y="203.3">XOU</text>
<text x="134.7" y="203.3">T</text>
</g>
<g font-size="2.7" fill="#808080">
<text x="162.5" y="16.6" transform="rotate(-90 162.5 16.6)">D</text>
<text x="157.9" y="22.2">3</text>
<text x="161.3" y="20.1" transform="rotate(-90 161.3 20.1)">1</text>
<text x="162.5" y="20.1" transform="rotate(-90 162.5 20.1)">GN</text>
<text x="164.2" y="23.4">MIDDLE</text>
<text x="7.2" y="28.9">P$1</text>
<text x="14.2" y="27.7">P$SIG</text>
<text x="161.3" y="26.4" transform="rotate(-90 161.3 26.4)">2</text>
<text x="7.2" y="31.7">P$2</text>
<text x="7.2" y="34.4">P$3</text>
<text x="14.2" y="30.4">P$1</text>
<text x="14.2" y="33.2">P$2</text>
<text x="14.2" y="35.9">P$3</text>
<text x="157.9" y="33.2">3</text>
<text x="161.3" y="31" transform="rotate(-90 161.3 31)">1</text>
<text x="162.5" y="31" transform="rotate(-90 162.5 31)">GONUDT</text>
<text x="164.2" y="34.4">MIDDLE</text>
<text x="7.2" y="37.1">P$4</text>
<text x="7.2" y="39.9">P$5</text>
<text x="14.2" y="38.7">P$4</text>
<text x="161.3" y="42" transform="rotate(-90 161.3 42)">1</text>
<text x="161.3" y="37.4" transform="rotate(-90 161.3 37.4)">2</text>
<text x="162.5" y="42" transform="rotate(-90 162.5 42)">GONUDT</text>
<text x="157.9" y="44.1">3</text>
<text x="164.2" y="45.3">MIDDLE</text>
<text x="161.3" y="52.9" transform="rotate(-90 161.3 52.9)">1</text>
<text x="161.3" y="48.3" transform="rotate(-90 161.3 48.3)">2</text>
<text x="162.5" y="52.9" transform="rotate(-90 162.5 52.9)">GONUDT</text>
<text x="157.9" y="55.1">3</text>
<text x="161.3" y="59.3" transform="rotate(-90 161.3 59.3)">2</text>
<text x="164.2" y="56.3">MIDDLE</text>
<text x="49.3" y="61.8">G1</text>
<text x="50.5" y="60.6">2</text>
<text x="54.7" y="61.8">D</text>
<text x="55.3" y="60.6">4</text>
<text x="162.5" y="62.9" transform="rotate(-90 162.5 62.9)">OUT</text>
<text x="49.3" y="67.2">G2</text>
<text x="50.5" y="66">1</text>
<text x="54.7" y="67.2">S</text>
<text x="55.3" y="66">3</text>
<text x="251.6" y="76.3" transform="rotate(-90 251.6 76.3)">1</text>
<text x="254.4" y="76.3" transform="rotate(-90 254.4 76.3)">2</text>
<text x="257.1" y="76.3" transform="rotate(-90 257.1 76.3)">3</text>
<text x="37.3" y="82.5">P$2</text>
<text x="42.8" y="83.7">P</text>
<text x="44.3" y="83.7">$1P$2</text>
<text x="52" y="82.5">P$1</text>
<text x="209.2" y="90.7">P$5</text>
<text x="216.2" y="91.9">IN</text>
<text x="222.7" y="91.9">OUT</text>
<text x="230.5" y="90.7">P$6</text>
<text x="191.4" y="99.5" transform="rotate(-90 191.4 99.5)">P$1</text>
<text x="209.2" y="98.9">P$1</text>
<text x="216.2" y="100.1">SHDN'</text>
<text x="219.7" y="97.4">SENSE</text>
<text x="230.5" y="96.1">P$7</text>
<text x="32.6" y="102.2" transform="rotate(-90 32.6 102.2)">P$2</text>
<text x="192.6" y="107.1" transform="rotate(-90 192.6 107.1)">$1P$2</text>
<text x="220" y="105" transform="rotate(-90 220 105)">GND0</text>
<text x="225.5" y="105" transform="rotate(-90 225.5 105)">GND1</text>
<text x="228.2" y="105" transform="rotate(-90 228.2 105)">GND2</text>
<text x="33.9" y="111.4" transform="rotate(-90 33.9 111.4)">P</text>
<text x="33.9" y="109.8" transform="rotate(-90 33.9 109.8)">$2P$1</text>
<text x="77.6" y="113.8">VCC</text>
<text x="87.6" y="112.6">5</text>
<text x="192.6" y="108.6" transform="rotate(-90 192.6 108.6)">P</text>
<text x="218.8" y="112" transform="rotate(-90 218.8 112)">P$2</text>
<text x="224.3" y="112" transform="rotate(-90 224.3 112)">P$3</text>
<text x="227" y="112" transform="rotate(-90 227 112)">P$4</text>
<text x="32.6" y="116.9" transform="rotate(-90 32.6 116.9)">P$1</text>
<text x="67.5" y="118">3</text>
<text x="73.9" y="119.2">IN+</text>
<text x="191.4" y="114.1" transform="rotate(-90 191.4 114.1)">P$2</text>
<text x="67.5" y="123.5">4</text>
<text x="73.9" y="124.7">IN-</text>
<text x="77.6" y="122">OUT</text>
<text x="87.6" y="120.8">1</text>
<text x="77.9" y="130.2">VEE</text>
<text x="87.6" y="129">2</text>
<text x="152.4" y="129">1</text>
<text x="152.4" y="131.7">2</text>
<text x="152.4" y="134.5">3</text>
<text x="152.4" y="137.2">4</text>
<text x="152.4" y="139.9">5</text>
<text x="152.4" y="142.7">6</text>
<text x="152.4" y="145.4">7</text>
<text x="152.4" y="148.1">8</text>
<text x="185.1" y="145.4">P$1</text>
<text x="185.1" y="148.1">P$2</text>
<text x="194.3" y="146.6">P$1</text>
<text x="194.3" y="149.4">P$2</text>
<text x="42.9" y="153.6">1</text>
<text x="90.3" y="153.6">14</text>
<text x="42.9" y="156.4">2</text>
<text x="42.9" y="159.1">3</text>
<text x="42.9" y="161.8">4</text>
<text x="90.3" y="156.4">13</text>
<text x="90.3" y="159.1">12</text>
<text x="90.3" y="161.8">11</text>
<text x="42.9" y="164.6">5</text>
<text x="42.9" y="167.3">6</text>
<text x="90.3" y="167.3">9</text>
<text x="90.3" y="164.6">10</text>
<text x="42.9" y="170">7</text>
<text x="90.3" y="170">8</text>
<text x="135.1" y="189.8" transform="rotate(-90 135.1 189.8)">P$2</text>
<text x="133.9" y="196.8" transform="rotate(-90 133.9 196.8)">P</text>
<text x="133.9" y="195.3" transform="rotate(-90 133.9 195.3)">$2</text>
<text x="133.9" y="202.9" transform="rotate(-90 133.9 202.9)">P$1</text>
<text x="135.1" y="209.9" transform="rotate(-90 135.1 209.9)">P$1</text>
</g>
<g font-size="2.2" fill="#800000">
<text x="219.2" y="82.8">LT3008</text>
<text x="186.3" y="143.1">PIEZO_1</text>
<text x="186.3" y="151.3">AST100Q</text>
<text x="11.1" y="200.5">Valparaiso Shield</text>
</g>
</svg>
